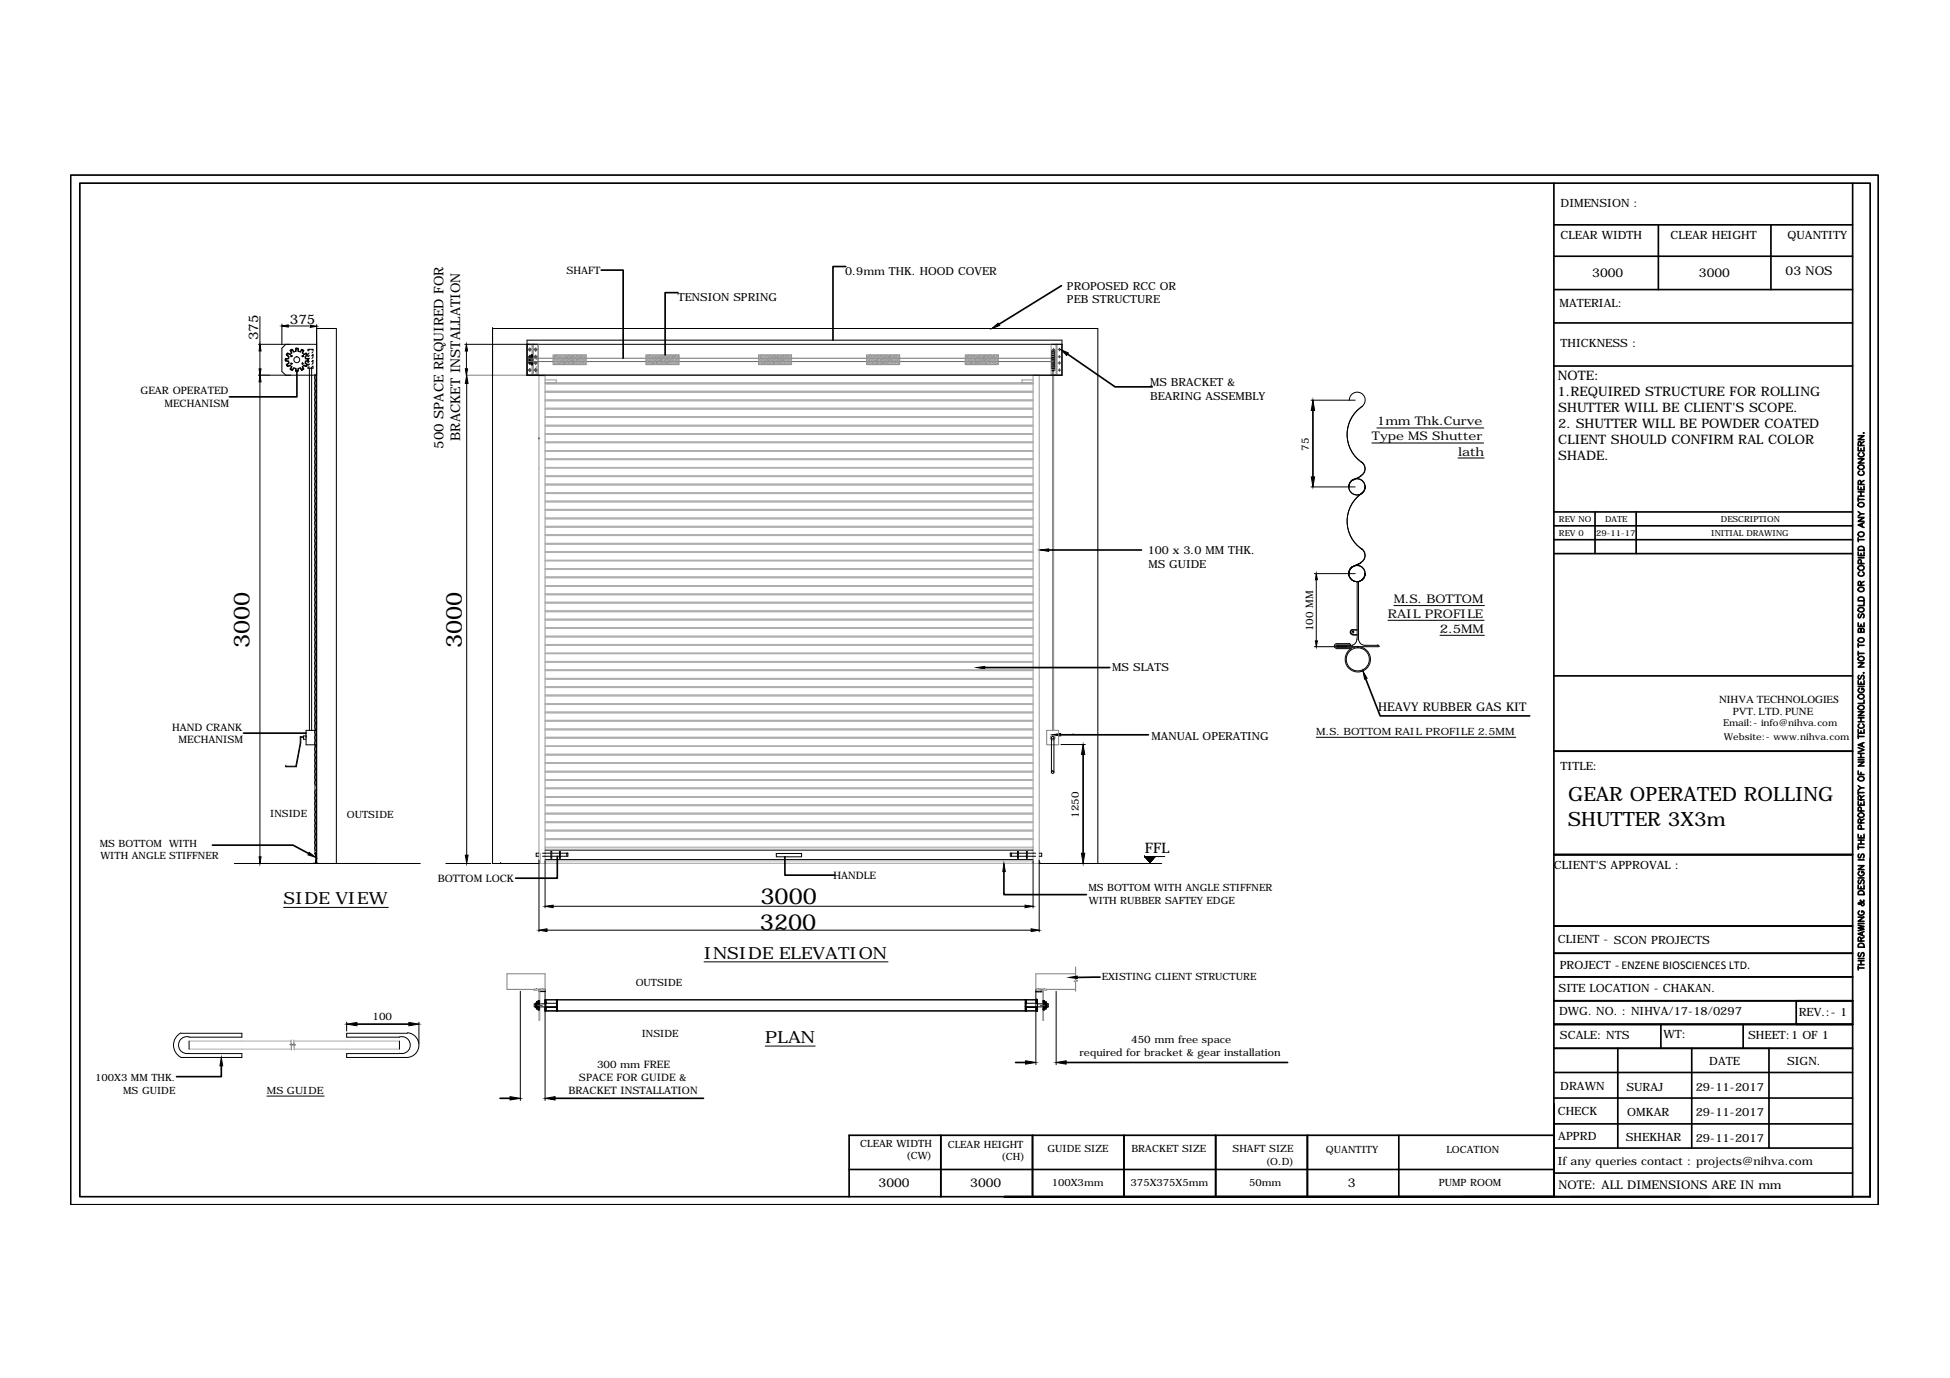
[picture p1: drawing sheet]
<svg xmlns="http://www.w3.org/2000/svg" width="297mm" height="210mm" viewBox="0 0 297 210" stroke-linecap="round" stroke-linejoin="round" font-family="sans-serif">
<!-- layer: 0 -->
<g fill="none" stroke="#aeaeae" stroke-width=".15">
<path d="M83 59.7h74.4M83 59.6h74.4M83 58.5h74.4M83 58.3h74.4M83 57.2h74.4M82.1 71.5h.1M83 79h74.4M83 78.9h74.4M83 77.7h74.4M83 77.6h74.4M83 76.5h74.4M83 76.3h74.4"/>
<path d="M83 75.2h74.4M83 75.1h74.4M83 73.9h74.4M83 73.7h74.4M83 72.6h74.4M83 72.5h74.4M83 71.3h74.4M83 71.2h74.4M83 70h74.4M83 69.9h74.4M83 68.7h74.4M83 68.6h74.4"/>
<path d="M83 67.4h74.4M83 67.3h74.4M83 66.2h74.4M83 66h74.4M83 64.9h74.4M83 64.8h74.4M83 63.6h74.4M83 63.5h74.4M83 62.3h74.4M83 62.2h74.4M83 61h74.4M83 60.9h74.4"/>
<path d="M83 99.6h74.4M83 99.5h74.4M83 98.3h74.4M83 98.2h74.4M83 97h74.4M83 96.9h74.4M83 95.7h74.4M83 95.6h74.4M83 94.4h74.4M83 94.3h74.4M83 93.2h74.4M83 93h74.4"/>
<path d="M83 91.9h74.4M83 91.7h74.4M83 90.6h74.4M83 90.5h74.4M83 89.3h74.4M83 89.2h74.4M83 88h74.4M83 87.9h74.4M83 86.7h74.4M83 86.6h74.4M83 85.4h74.4M83 85.3h74.4"/>
<path d="M83 84.2h74.4M83 84h74.4M83 82.9h74.4M83 82.8h74.4M83 81.6h74.4M83 81.4h74.4M83 80.3h74.4M83 80.2h74.4M83 118.9h74.4M83 118.7h74.4M83 117.6h74.4M83 117.5h74.4"/>
<path d="M83 116.3h74.4M83 116.2h74.4M83 115h74.4M83 114.9h74.4M83 113.7h74.4M83 113.6h74.4M83 112.4h74.4M83 112.3h74.4M83 111.2h74.4M83 111h74.4M83 109.9h74.4M83 109.7h74.4"/>
<path d="M83 108.6h74.4M83 108.5h74.4M83 107.3h74.4M83 107.2h74.4M83 106h74.4M83 105.9h74.4M83 104.7h74.4M83 104.6h74.4M83 103.5h74.4M83 103.3h74.4M83 102.2h74.4M83 102h74.4"/>
<path d="M83 100.9h74.4M83 100.8h74.4M83 129.2h74.4M83 129h74.4M83 127.9h74.4M83 127.8h74.4M83 126.6h74.4M83 126.4h74.4M83 125.3h74.4M83 125.2h74.4M83 124h74.4M83 123.9h74.4"/>
<path d="M83 122.7h74.4M83 122.6h74.4M83 121.5h74.4M83 121.3h74.4M83 120.1h74.4M83 120h74.4M28.8 159.8h15.6M28.8 158.6h15.5M44.8 158.6h16M44.8 159.8h16"/>
</g>
<g fill="none" stroke="#959595" stroke-width=".15">
<path d="M80.3 57.2h1.7M82.2 57.2h.8M83 57.9h1.7v.4h-1.7M157.4 57.2h.9v74.3h-.9zM157.4 57.9h-1.7v.4h1.7M160.1 52.5h1.7v4.7h-1.7zM160.4 55.2l.1 .1M160.5 54.3l-.1 .1M160.5 54.3v1M160.5 54.3h.1M160.5 55.3h.1M160.7 54.4v.8"/>
<path d="M160.7 53.6h.1M160.7 56h.1M160.7 52.5h.2v4.6l-.2 .1M160.7 53.8h-.1v2l.1 .1M160.8 53.6h.1M160.8 56h.1M160.8 53.6v2.5M160.8 54.4v.8M160.8 55.2l.1 .1M160.9 52.5v4.7M160.9 54.3l-.1 .1M160.9 55.5h.1"/>
<path d="M160.9 55.6h.1M160.9 54.1h.1M160.9 53.4h-.1v2.8h.1M161 52.5v4.7M82.1 131.5v-74.3h.9v74.3M81.3 150.7h1.7v.1h-1.7zM82.1 150.8v4.6h.1v-4.6M157.8 150.7h1.6v.1h-1.6zM158.8 150.8v4.6h.3M158.9 150.8v4.6"/>
<circle cx="160.5" cy="56.4" r=".11"/>
<circle cx="160.5" cy="53.2" r=".11"/>
<circle cx="161.4" cy="53.2" r=".11"/>
<circle cx="161.4" cy="56.4" r=".11"/>
<circle cx="161.4" cy="55.3" r=".11"/>
<circle cx="161.4" cy="54.3" r=".11"/>
</g>
<path d="M81.7 55.8v1.4h-1.4M160.4 56.6v.6h1.4" fill="none" stroke="#929292" stroke-width=".15"/>
<path d="M81.7 55.2l.1 .1M160.5 54.1v1.8M160.5 54.6h-80.1v.5h80.1" fill="none" stroke="#696969" stroke-width=".15"/>
<path d="M81.8 54.7h-.1" fill="none" stroke="#7c7c7c" stroke-width=".15"/>
<path d="M81.8 131.5h76.2M82.3 129.9v1.6M83 131.1h74.2v.4M83 131.5h73.6" fill="none" stroke="#b2b2b2" stroke-width=".15"/>
<g fill="none" stroke="#000" stroke-width=".15">
<path d="M39.4 52.5h8.8M39.6 48.2v4.3M39.6 53.5v2.7M39.6 58.2v72.3M42.9 49.4v3.1M42.9 49.7h4.2M43.5 52.5l-.6 .5v3.6l.6 .6M44 55v.3M44 54.4v.2M44.2 55.7l.2 .1M44.3 54.1h.2v.2h-.2zM44.3 55.3l.2 .1-.1 .1z"/>
<path d="M44.4 53.8l-.2 .2M44.8 56l.3 .1M45.1 53.5l-.3 .1M45.4 53.5l.3 .1M45.7 56l-.3 .1M46 54.1h.2v.2h-.2zM46.1 53.8l.2 .2M46.3 55.7l-.2 .1M46.5 54.4v.2M46.5 55v.3M46.9 53.4v-.2h.8v.2M46.9 55.8v.3h.8v-.3"/>
<path d="M46.9 54v.4l.2-.3M46.9 54.9v.4M47.1 53.8l-.2 .1M47.1 55.5l-.2 .1 .2-.1M47.1 54.6l-.2 .2M47.1 55l-.2 .2M47.1 55.9l-.2 .1M47.1 56.1v55.2M47.2 53.2l-.3 .3M47.5 56.1v55.2M47.6 53.2l-.1 .1M47.6 54.1l-.1 .1"/>
<path d="M47.7 54v.4M47.7 54.9v.4M47.7 53.6l-.2 .2M47.7 54l-.2 .2M47.7 54.4l-.2 .2M47.7 54.9l-.2 .2 .1-.2M47.7 55.3l-.2 .2M47.7 55.8l-.4 .3M48.2 50h3M48.2 49.4v7.8h-8.8M70.8 52.5h91M71 53.5v3.7"/>
<path d="M71.1 58.4v71.9M75 50h.1M75 57.2h.1M75 50v81.5h7.1M75 50h92.2v81.5M80.3 51.8h81.5v5.4h-81.5zM160.2 54.1h.4M160.2 54.5h.4M160.2 54.8h.4M160.2 53.7h.4M160.6 56.1l-.2-.1-.2 .1M160.6 53.4l-.2 .1-.2-.1v2.8"/>
<path d="M160.6 56.5h-.4M160.6 55.2h-.4M160.6 55.5h-.4M160.6 55.8h-.4M160.6 53.4v2.8M82.1 66.8h.1M199.7 61h6.7M199.7 74.2h6.7M205.5 74.1a1.25 1.25 0 0 1 1.8-1 1.25 1.25 0 0 1 0 2.1M205.5 74.1a1.21 1.21 0 0 1 1.8-1 1.21 1.21 0 0 1 .1 2M205.5 74.2h.1M205.5 60.9a1.21 1.21 0 0 1 1.8-1 1.21 1.21 0 0 1 .1 2"/>
<path d="M206 73.1a1.25 1.25 0 0 0 .1 2.1 1.25 1.25 0 0 0 1.9-1.1M206.1 73.1l1.2-.5-1.2 .6M207.3 70.3a1.25 1.25 0 0 1 .7 1.1 1.25 1.25 0 0 1-.8 1.1M207.4 70.4a1.21 1.21 0 0 1-.2 2.1M207.5 61.9a5.1 5.1 0 0 0 0 8.6M207.5 75.1a5.1 5.1 0 0 0 0 8.6M208 74.2h.1M209 67.5h17M209.7 65.2h16.3M222.1 69.8h4M200.2 87.4h6.2M200.2 98.5h9.9"/>
<path d="M200.5 88.3v9.3M203.6 98h1.9M203.6 98.8h2.2M203.6 98a.36 .36 0 0 0-.3 .4 .36 .36 0 0 0 .3 .4M203.6 98.6h2.7M203.9 98.3l-.3 .2M203.9 98.3h2.2M205.5 87.4a1.25 1.25 0 0 1 1.8-1.1 1.25 1.25 0 0 1 0 2.1M205.5 98l.2 .2-2.1 .1-.1 .1 .1 .2M205.5 87.4a1.21 1.21 0 0 1 1.8-1.1 1.21 1.21 0 0 1 .1 2M206 86.3a1.25 1.25 0 0 0 .1 2.1 1.25 1.25 0 0 0 1.9-1M206.1 95.9a.4 .4 0 0 0-.4 .4 .4 .4 0 0 0 .4 .4"/>
<path d="M206.1 95.9a.36 .36 0 0 0-.4 .4 .36 .36 0 0 0 .4 .3M206.1 95.9h.6M206.1 96h.6M206.1 96.7h.6M206.3 98.6a1.93 1.93 0 0 1 2.4 2.1 1.93 1.93 0 0 1-2.9 1.3 1.93 1.93 0 0 1 0-3.2M206.7 97.3a.99 .99 0 0 1-.7 1M206.7 88.6v8.8M206.9 97.3a.99 .99 0 0 0 1 1M206.9 88.7v8.6M207 88.6l-.1 .1M207.2 85.8l-1.1 .5 1.2-.5M207.3 83.5a1.25 1.25 0 0 1 .7 1.1 1.25 1.25 0 0 1-.8 1.1"/>
<path d="M207.4 83.6a1.21 1.21 0 0 1-.2 2.1M208 98.3h1.9M209.8 98.3h.2l.1 .2M211.4 94.5h14.7M212.3 92.2h13.8M219.3 96.8h6.8M43.5 116.7h.1M46.2 112.3h-.4v.9l-.7 3.6h-1.6v-.1M46.2 112.2h-.5v1l-.6 3.5h-1.6M46.6 112.1h-.4v.5h.4M48.2 111.3h-1.6v2.2h1.6M160.2 112.4v5.2"/>
<path d="M160.5 112.4v5.2M161.6 113.4h3.7M163.5 111.9h.1M200.5 112.3h30.4M35.7 131.5h28.3M43.2 138.2h16M48 130l.1 .2M48.1 131.1v.4h-.4M48.1 130.1v-.2h-.1l.1 1.6M48.1 130.3v1.2M48.1 131.5h.3M67.9 131.5h6.9"/>
<path d="M76.3 131.5h.1M82.1 130h-.4v.4h.4M82.1 131v10.9M82.6 130h1.3M82.6 130.4h1.3M83 131.1v7.2M83 129.5h74.4M83 130.9h74.4M83.9 129.7h.1v1h-.1zM84 130h1.2M84 130.4h1.2M84.3 138h71.8"/>
<path d="M85.2 129.7h.2v1h-.2zM85.4 130h1.1v.4h-1.1M86.3 130v.4M118.3 130h3.8v.5h-3.8zM154.1 130v.4M155 130h-1.1v.4h1.1M155 129.7h.1v1h-.1zM155.1 130h1.3M155.1 130.4h1.3M156.4 129.7h.1v1h-.1zM156.5 130h1.2M156.5 130.4h1.2"/>
<path d="M157.4 131.1v7.2M158.3 131.5h18.7M158.3 131v10.9M158.3 130h.4v.4h-.4M158.4 131.4h.1M174.3 130.5h.1M174.3 130.5h3.1M174.3 130.5l.9 .9M174.4 130.5h.1M174.5 130.5l-.1 .1zM174.5 130.5v.1zM174.5 130.5v.1"/>
<path d="M174.5 130.6l.1-.1-.1 .1M174.6 130.5v.2v-.2v.2M174.6 130.7l.1-.2-.1 .2M174.6 130.5v.2M174.7 130.8l.1-.3-.1 .4M174.7 130.5l-.1 .3M174.8 130.5l-.2 .3M174.8 131l.2-.5-.2 .5M174.9 130.5l-.2 .4M174.9 130.5l-.1 .4zM174.9 131l.2-.5-.2 .6M174.9 130.5l-.1 .4"/>
<path d="M175 130.5l-.1 .5zM175 130.5l-.1 .5M175 131.1l.2-.6-.2 .6M175.1 130.5l-.2 .6M175.1 130.5l-.2 .6zM175.1 130.5l-.1 .6M175.1 131.3l.3-.8-.3 .8M175.2 130.5l-.1 .7 .2-.7M175.2 131.4l.2-.9-.2 .9M175.2 131.3l.2-.8-.2 .8M175.2 131.3l.3-.8-.3 .8M175.3 131.3l.2-.8-.2 .8"/>
<path d="M175.3 131.2l.2-.7-.2 .7M175.4 130.5l-.3 .8M175.4 131.1l.2-.6-.2 .7M175.4 130.5l-.3 .9M175.5 130.5l-.2 .7M175.5 131l.2-.5-.2 .5M175.6 130.5l-.2 .6M175.6 130.5l-.2 .6zM175.6 130.5l-.2 .5M175.6 130.9l.1-.4v.4M175.7 130.8l.1-.3-.1 .3M175.7 130.5l-.2 .5"/>
<path d="M175.8 130.5l-.1 .3zM175.8 130.5l-.1 .2 .1-.2M175.8 130.6l.1-.1-.1 .1M175.9 130.6v-.1v.1M175.9 130.5h.1M176 130.5l-.8 .9M27.5 157.3a2.1 2.1 0 0 0 0 3.7M27.6 157.4h9.2v.6h-8M28.8 157.9a1.29 1.29 0 0 0-1.6 1.3 1.29 1.29 0 0 0 1.6 1.2M28.8 158.6v1.2M52.8 155.7v1.4M60.8 158a1.29 1.29 0 0 1 1.7 1.2 1.29 1.29 0 0 1-1.7 1.2"/>
<path d="M60.8 158.6v1.2M62.1 157.3a1.88 1.88 0 0 1 1.7 1.9 1.88 1.88 0 0 1-1.7 1.9h-9.3v-.6h8M62.1 157.4h-9.3v.6h8M63.8 155.7v3.2M79.3 151v16.6M81.3 150.7h1.7v16.9M82.1 150.7v.3h.9M82.4 150.7h-.2v.3h.2M82.5 150.7h.2M82.5 151h.2M82.9 150.7h.1M82.9 151h.1"/>
<path d="M83 152.4l.1-.1h-.1h75l-.1 .1M83 152.4l.2-.1-.2 .1M83 152.7l.2-.1-.2 .1M83 153.5h.1h-.1M83 153.6l.2-.1-.2 .1M83 153.8l.2-.2-.2 .2M83 152.3h75M83 152.4l.2-.1v1.7M83.1 152.8h.1M83.2 152.4l-.2 .2M83.2 152.8h.1M83.2 153.8l-.2 .1"/>
<path d="M83.2 154h.1M83.2 152.9h-1.8v.5h3.5l-.1 .1 .1-.1-.1 .1h-1.8M83.2 153.8l-.2 .2h75M83.2 152.4l-.2 .1M83.2 152.5l-.2 .2M83.2 152.6l-.2 .1M83.2 152.7l-.2 .1M83.2 152.7l-.2 .1h1.8l.1-.1M83.2 152.7l-.1 .1M83.2 153.5l-.2 .1M83.2 153.5l-.2 .2M83.2 153.6l-.2 .1"/>
<path d="M83.2 153.7l-.2 .1M83.2 153.9l-.2 .1h75M83.2 154h-.1M83.3 141.7h73.8M84.8 152.6l.1-.1-.1 .1M84.8 153.8l.1-.1-.1 .1M84.8 153.9l.1-.1-.1 .1M84.8 152.4l.1-.1v1.7M84.8 152.3v1.7l.1-.2M84.8 152.9l.1-.1-.1 .1h.1M84.8 152.3h.1M84.8 153.4h.1"/>
<path d="M84.9 152.3l-.1 .2M84.9 152.6l-.1 .2M84.9 153.5l-.1 .2M84.9 152.4l-.1 .1M84.9 152.4l-.1 .2M84.9 152.5l-.1 .2M84.9 152.6l-.1 .1M84.9 152.7l-.1 .2M84.9 152.8v.1M84.9 153.4l-.1 .2M84.9 153.6l-.1 .1M84.9 153.6l-.1 .2"/>
<path d="M84.9 153.7l-.1 .1M84.9 153.8l-.1 .1M84.9 153.9l-.1 .1M107.2 146.5h28.1M116.6 159.3h7.6M156.2 152.7l.1-.2-.1 .2M156.2 153.4h.1M156.2 153.4v.1M156.2 153.5l.1-.1-.1 .1M156.2 153.7l.1-.2-.1 .2M156.2 153.8l.1-.1-.1 .1M156.2 154l.1-.2-.1 .2"/>
<path d="M156.2 153.6l.1-.1h1.7l-.1 .1M156.2 152.3v1.7l.1-.1M156.2 152.4l.1-.1v1.7M156.2 152.3v.1l.1-.1M156.2 152.9l.1-.1-.1 .1M156.3 153.4l-.1 .1M156.3 152.4l-.1 .1M156.3 152.7l-.1 .1M156.3 152.8l-.1 .1h.1M156.3 152.8h1.7M156.3 152.3l-.1 .1M156.3 152.4l-.1 .2"/>
<path d="M156.3 152.5l-.1 .1M156.3 152.6l-.1 .1M156.3 152.7l-.1 .2M156.3 152.9h.1M156.3 153.5l-.1 .1M156.3 153.6l-.1 .1M156.3 153.6l-.1 .2M156.3 153.7l-.1 .1M156.3 153.8l-.1 .1M156.3 154h-.1M157.8 150.7h.1M157.8 151h.1"/>
<path d="M157.9 152.3v.5M157.9 153.5v.5M157.9 152.3h.1M157.9 152.5l.1-.1-.1 .1M157.9 152.7l.1-.1-.1 .1M157.9 152.8l.1-.1-.1 .1M157.9 153.5h.1M157.9 153.5h.1h-.1M157.9 153.7l.1-.1-.1 .1M157.9 154l.1-.1-.1 .1M157.9 152.9h1.8v.5h-3.5M157.9 152.3v.1"/>
<path d="M158 153.5h-.1M158 152.3l-.1 .1 .1-.1M158 152.7v.1M158 153.7l-.1 .2M158 152.3v1.7M158 150.7h.3M158 151h.3M158 152.4l-.1 .1M158 152.4l-.1 .2M158 152.5l-.1 .1M158 152.5l-.1 .2M158 152.6l-.1 .1"/>
<path d="M158 152.7l-.1 .1M158 153.5l-.1 .1M158 153.5l-.1 .2M158 153.6l-.1 .2M158 153.7l-.1 .1M158 153.8l-.1 .1M158 153.8l-.1 .2M158 153.9v.1M158.4 150.7h.2v.3h-.2M158.7 150.7v.4h-.9M159.4 150.7h-1.6v11.5M160.9 151v11.2"/>
<path d="M28.8 160.5h8v.6h-9.2M40.7 167h8.7"/>
<circle cx="45.2" cy="54.8" r=".44"/>
<circle cx="46.1" cy="55.4" r=".11"/>
<circle cx="206.1" cy="96.3" r=".15"/>
<circle cx="160.4" cy="117.6" r=".19"/>
<circle cx="160.4" cy="112.4" r=".19"/>
<circle cx="206.8" cy="100.4" r="1.76"/>
</g>
<!-- layer: labeling -->
<g fill="none" stroke="#818181" stroke-width=".15">
<path d="M160.3 56.1v55.2M160.5 56.1v55.2M159.4 111.3h1.9v2.2h-1.9z"/>
<circle cx="160.4" cy="112.4" r=".36"/>
</g>
<!-- layer: 0 -->
<g fill="#000" stroke="#000" stroke-width=".15">
<path d="M39.6 57.2l.2 1h-.3zM39.5 56.2h.3l-.2 1zM39.6 52.5l.2 1h-.3zM42.9 49.7l1-.2v.3zM47.3 49.5l.9 .2-.9 .2zM71.1 57.2l.2 1.2h-.4zM71 52.5l.2 1h-.3zM70.9 56.2h.3l-.2 1zM151.1 50l.9-.8 .3 .4zM161.6 53.3l1.1 .5-.2 .3zM200 61l.3 1.5h-.6zM199.7 72.6h.6l-.3 1.6z"/>
<path d="M158.5 83.8l1.2-.2v.4zM200.5 87.4l.2 .9h-.3zM200.4 97.6h.3l-.2 .9zM148.8 101.7l1.2-.2v.4zM160.3 111.9l1.3-.2v.4zM165 113.4l.2 1.5h-.5zM207.6 102.2l.7 1.1-.4 .2zM39.5 130.5h.3l-.2 1zM47.1 129.8l1 .8-1.2-.4zM70.9 130.3h.4l-.2 1.2zM83 138l1.3-.1v.4zM152.9 131.5l.2 1.3h-.3z"/>
<path d="M156.1 137.9l1.3 .1-1.3 .3zM164.7 130h.5l-.2 1.5zM52.8 156l1.6-.3v.6zM62.3 155.7l1.5 .3-1.5 .3zM82.1 141.7l1.2-.2v.4zM157.1 141.5l1.2 .2-1.2 .2zM162.9 148.9l1.2-.2v.4zM33.7 161.1l.2 1.2h-.4zM77.7 167l1.6 .3-1.6 .3zM83 167.3l1.6-.3v.6zM156.2 161.6l1.6 .2-1.6 .3zM160.9 161.8l1.5-.2v.5z"/>
</g>
<g fill="none" stroke="#000" stroke-width=".25">
<path d="M10.8 26.7h275.3v156.8h-275.3zM12.2 27.9h272.7v154.4h-272.7zM236.7 27.9v154.4v-14.1M236.7 34.2h45.5M236.7 39h45.5M252.6 34.2v9.9M269.8 34.2v9.9M282.2 27.9v154.4h-129.2M43.5 54.7v.2M43.5 54.9l.5 .1M43.7 55.5l.1 .3M43.7 54.1l.3 .3"/>
<path d="M43.8 53.8l-.1 .3M43.8 53.8l.4 .2M44 54.6l-.5 .1M44 55.3l-.3 .2M44.2 55.7l-.4 .1M44.2 56.2l.3 .1M44.3 53.4l.1 .4M44.4 55.8l-.1 .4M44.5 53.3l-.3 .1M44.5 53.3l.3 .3M44.8 56l-.3 .4M45.1 56.1v.4"/>
<path d="M45.1 53.1v.4M45.2 56.6v3.9h-10.3M45.3 53.1h-.2M45.3 56.5h-.2M45.4 53.1v.4M45.4 56.1v.4M45.7 56l.3 .4M45.9 53.3l.3 .1M46 53.3l-.3 .3M46.1 55.8l.1 .4M46.2 56.2l-.3 .1M46.2 53.4l-.1 .4"/>
<path d="M46.3 55.7l.4 .1M46.5 55.3l.3 .2M46.5 54.6l.5 .1M46.6 53.8l.2 .3M46.7 53.8l-.4 .2M46.8 55.5l-.2 .3M46.8 54.1l-.3 .3M46.9 54.7v.2M47 54.9l-.5 .1M80.6 54.6h.5M80.6 55.1h.5M80.6 54.8h.1"/>
<path d="M81 54.1h.1v1.4h-.1zM81 54.5h-.4v.6h.4M81 54.3h-.3v1h.3M81 54.2h.1M81 54.4h.1M81 55.3h.1M81 55.4h.1M91.6 41.1h3.3v13.5M103.3 44.6h-2v9.5M128.8 40.6h-1.9v11.2M161.7 43.5l-9.5 5.9M162.6 53.9l7.3 5h5.6"/>
<path d="M236.7 44.1h45.5M236.7 49.2h45.5M236.7 55.8h45.5M200 62.5v10.1M236.7 78h45.5M243 78v6.3M249.2 78v6.3M283.1 78.8h.8l-.8 .6h.8M283.1 74v.6h.8v-.6M283.1 69.9h.8l-.8 .6h.8M283.1 68.1v.6h.8v-.6M283.1 66.4h.8l-.8 .6h.8"/>
<path d="M283.1 75.8v.6M283.1 77.9l.4 .4M283.1 76.1h.8M283.1 75.6h.8M283.1 74.9h.8M283.1 76.7a.42 .42 0 0 1 .6-.2 .42 .42 0 0 1 .1 .6 .43 .43 0 0 1-.5 .1 .43 .43 0 0 1-.2-.5zM283.1 71a.42 .42 0 0 1 .6-.2 .42 .42 0 0 1 .1 .6 .43 .43 0 0 1-.5 .1 .43 .43 0 0 1-.2-.5zM283.3 71.8a.33 .33 0 0 0-.2 .3 .33 .33 0 0 0 .3 .3h.2a.33 .33 0 0 0 .3-.3 .33 .33 0 0 0-.2-.3M283.3 69a.33 .33 0 0 0-.2 .3 .33 .33 0 0 0 .3 .3h.2a.33 .33 0 0 0 .3-.3 .33 .33 0 0 0-.2-.3M283.5 73.8l-.1-.5-.3-.1v.6h.8M283.5 67.9l-.1-.5-.3-.1v.6h.8M283.5 68.3v.4"/>
<path d="M283.5 74.3v.3M283.5 74.9v.7M283.6 79.8v.4M283.9 65.9v.1zM283.9 79.6l-.8 .4 .8 .3M283.9 78.3h-.4l-.4 .3M283.9 73.2l-.4 .3M283.9 67.3l-.4 .3M159.7 83.8h14.2M236.7 82.2h45.5M236.7 80.1h45.5M236.7 84.3h45.5"/>
<path d="M283.1 94.9v.5h.8v-.5M283.1 84.1v.5h.8v-.5M283.1 81.9v.6M283.1 98v.6M283.1 99.2v.6M283.1 99.5h.8M283.1 98.3h.8M283.1 85h.8M283.1 82.2h.8M283.1 97.3a.42 .42 0 0 1 .6-.1 .42 .42 0 0 1 .1 .5 .43 .43 0 0 1-.5 .1 .43 .43 0 0 1-.2-.5zM283.1 91.1a.5 .5 0 0 1 .8 .1v.3h-.8zM283.1 89.6a.42 .42 0 0 1 .6-.1 .42 .42 0 0 1 .1 .5 .43 .43 0 0 1-.5 .1 .43 .43 0 0 1-.2-.5z"/>
<path d="M283.2 93.5l-.1 .2 .1 .4 .2-.1 .3-.5h.1l.1 .2-.1 .4M283.2 92.6a.43 .43 0 0 1 .5 0 .43 .43 0 0 1 .2 .4 .42 .42 0 0 1-.6 .2 .42 .42 0 0 1-.1-.6zM283.2 83.3l.2-.1 .4 .1 .1 .5h-.8zM283.3 87.1a.33 .33 0 0 0-.2 .4 .33 .33 0 0 0 .3 .3h.2a.33 .33 0 0 0 .3-.3 .33 .33 0 0 0-.2-.4M283.5 95.9l.1-.2 .3 .1v.1v.4h-.8v-.5h.3l.1 .5M283.5 89.2l-.1-.6h-.3v.6h.8M283.5 84.3v.3M283.5 95.1v.3M283.5 85.9v-.6h-.4v.6h.8M283.9 91.7v.5h-.8M283.9 88.6l-.4 .3M37.1 111.7h9.5"/>
<path d="M150 101.7h19.1M161.6 111.9h13.3M165 114.9v15.1M208 103.4l2.2 5.7h22.8M236.7 114.4h45.5M236.7 103h45.5M283.1 117.4v.6h.8M283.1 116.1h.8l-.8 .6h.8M283.1 113.9l.8 .3-.8 .4M283.1 111.1v.6h.8v-.6M283.1 108.4h.8l-.8 .6h.8M283.1 103.7v.5h.8v-.5"/>
<path d="M283.1 101h.8l-.8 .6h.8M283.1 111.9v.6M283.1 119.7l.4 .3M283.1 115.7h.8M283.1 115.4h.8M283.1 114.8h.8M283.1 112.2h.8M283.1 109.9h.8M283.1 109.3h.8M283.1 104.6h.8M283.1 118.4a.42 .42 0 0 1 .6-.1 .42 .42 0 0 1 .1 .6 .43 .43 0 0 1-.5 0 .43 .43 0 0 1-.2-.5zM283.1 107.6a.42 .42 0 0 1 .6-.2 .42 .42 0 0 1 .1 .6 .43 .43 0 0 1-.5 .1 .43 .43 0 0 1-.2-.5z"/>
<path d="M283.1 100.2a.42 .42 0 0 1 .6-.2 .42 .42 0 0 1 .1 .6 .43 .43 0 0 1-.5 0 .43 .43 0 0 1-.2-.4zM283.2 102.9l-.1 .2 .1 .4 .2-.1 .3-.5h.1l.1 .2-.1 .4M283.3 110.3a.33 .33 0 0 0-.2 .4 .33 .33 0 0 0 .3 .2h.2a.33 .33 0 0 0 .3-.2 .33 .33 0 0 0-.2-.4M283.3 104.9a.33 .33 0 0 0-.2 .3 .33 .33 0 0 0 .3 .3h.2a.32 .32 0 0 0 .4-.3 .32 .32 0 0 0-.4-.3v.2M283.5 103.9v.3M283.5 109.3v.6M283.5 111.3v.4M283.5 114.8v.6M283.5 117.6v.4M283.6 113.2v.5M283.9 102.4v.1zM283.9 113.1l-.8 .4 .8 .3"/>
<path d="M283.9 106.6v.5h-.8M32.4 128.7h12.2l2.4 1.3M84.9 130.4v3.4h-6.4M119.6 130.5v2.8h7.5M152.9 132.8v3.5h12.6M282.2 130.2h-45.5h45.5M283.1 139.7h.8l-.8 .6h.8M283.1 134.8v.6h.8v-.6M283.1 131.9h.8l-.8 .6h.8M283.1 127.1v.5h.8v-.5M283.1 122.1v.5h.8v-.5M283.1 120.4v.6"/>
<path d="M283.1 128.8v.6M283.1 133.7h.8M283.1 131h.8M283.1 129.1h.8M283.1 128.6h.8M283.1 128h.8M283.1 120.7h.8M283.1 135.8a.5 .5 0 0 1 .8 .2v.3h-.8zM283.1 124a.42 .42 0 0 1 .6-.2 .42 .42 0 0 1 .1 .6 .43 .43 0 0 1-.5 .1 .43 .43 0 0 1-.2-.5zM283.2 134l-.1 .2 .1 .4 .2-.1 .3-.5h.1l.1 .2-.1 .4M283.2 130.1l-.1 .2 .1 .4 .2-.1 .3-.5h.1l.1 .2-.1 .4M283.3 138.8a.33 .33 0 0 0-.2 .3 .33 .33 0 0 0 .3 .3h.2a.32 .32 0 0 0 .4-.3 .32 .32 0 0 0-.4-.3v.2"/>
<path d="M283.3 132.8a.41 .41 0 0 0 0 .6 .41 .41 0 0 0 .6-.2v-.2l-.1-.2h-.2v.2M283.4 137.1v.1a.53 .53 0 0 1 .5 .7h-.3l-.3-.4-.2 .1 .1 .2 .2-.1 .5-.4v-.2M283.5 125.3l-.1-.5h-.3v.5h.8M283.5 121.8l-.1-.5-.2-.1-.1 .2v.4h.8M283.5 122.3v.3M283.5 127.3v.3M283.5 128v.6M283.5 135v.4M283.5 126.3v-.5l-.4-.1v.6h.8M283.5 123.5v-.5h-.4v.5h.8M283.9 120h-.4l-.4 .4M283.9 124.8l-.4 .3"/>
<path d="M283.9 121.2l-.4 .3M284.9 130.8v51.5h-45.5M54.4 156h7.9M81.6 152.9h.5M81.6 153.4h.5M81.6 153.2h.2M82 152.4h.1v1.4h-.1zM82 152.8h-.4v.7h.4M82 152.6h-.2v1.1h.2M82 152.5h.1M82 152.7h.1M82 153.6h.1"/>
<path d="M82 153.8h.1M158.9 152.4h.2v1.4h-.2zM158.9 152.5h.2M158.9 152.7h.2M158.9 153.6h.2M158.9 153.8h.2M158.9 152.9h.5M158.9 153.4h.5M159.1 152.8h.3v.7h-.3M159.1 152.6h.2v1.1h-.2M159.3 153.2h.1M167.6 148.8l-3.5 .1"/>
<path d="M236.7 152.4h45.5M236.7 141.1h45.5M236.7 145.2h45.5M236.7 148.8h45.5M236.7 159.7h45.5M246.4 159.7v15.2M253 156v3.7M257.7 159.7v15.2M265.5 156v3.7M269.5 159.7v15.2M273.6 152.4h8.6v3.6h-8.6zM282.2 156h-45.5h45.5"/>
<path d="M283.1 140.9l.8 .2-.8 .3 .8 .2-.8 .2M283.1 147.4h.8M283.1 147.2v.5M283.1 146.9h.8M283.1 146.3h.8M283.1 146h.8M283.1 140.7h.8M283.1 143.8a.5 .5 0 0 1 .8 .2v.3h-.8zM283.2 145.1l-.1 .2 .1 .4 .2-.1 .3-.5h.1l.1 .2-.1 .4M283.5 143.3l-.1-.5h-.3v.5h.8M283.5 146.3v.6M283.6 142v.5"/>
<path d="M283.9 141.9l-.8 .3 .8 .4M283.9 142.7l-.4 .3M33.7 162.3v1.7h-6.8M76.2 167.3h1.5M84.6 167.3h22.6M129.3 178.1h107.4M143.3 172.9v9.4M154.7 161.8h1.5M157.3 172.9v9.4M162.4 161.8h33.7M171.2 172.9v9.4M185.2 172.9v9.4"/>
<path d="M199.2 172.9v9.4M213.1 172.9v9.4M236.7 167.3h45.5M236.7 174.9h45.5M236.7 178.7h45.5M236.7 163.4h45.5M236.7 171.2h45.5M236.7 172.9h-107.4v9.4M153 182.3h83.7h-83.7M185.3 182.3h51.4h-13.8"/>
<circle cx="283.5" cy="81.4" r=".41"/>
<circle cx="283.5" cy="86.5" r=".41"/>
<circle cx="283.5" cy="106.1" r=".41"/>
</g>
<!-- layer: hatch -->
<path d="M48.2 50h3M71.1 57.2h9.8M44.3 158.4v.6l.3 .2-.4-.1 .2 .2v.6M44.8 158.4v.6l.2 .2-.5-.1 .3 .2v.6M77.2 148.3h5.8v2.4h-5.8zM163.8 148.3h-6v2.4h6M163.8 147.3v1.9l.3 .2h-.5l.2 .2v1.4" fill="none" stroke="#7f7f7f" stroke-width=".15"/>
<!-- layer: 0 -->
<g fill="none" stroke="#4c4c4c" stroke-width=".15">
<path d="M160.3 53.3h.4M160.3 56.4h.4M160.5 53v.5M160.5 56.2v.4M161.2 53.3h.4M161.2 54.4h.4M161.2 56.4h.4M161.2 55.3h.4M161.4 53v.5M161.4 54.1v.4M161.4 55.1v.4M161.4 56.2v.4"/>
<path d="M81.7 150.7h.1M81.7 150.8v.1M81.8 153.2h.8M82.6 150.7h.1M82.6 150.8v.1M158.2 150.7h.1M158.2 150.8v.1M158.5 153.2h.8M159.1 150.7h.1M159.1 150.8v.1"/>
</g>
<path d="M81.7 150.7v.1M81.8 150.7v.1M82.1 153.4h.1M82.1 152.9h.1M82.6 150.7v.1M82.7 150.7v.1M158.1 150.7v.1M158.2 150.7v.1M158.8 153.4h.1M158.8 152.9h.1M159 150.7v.1M159.1 150.7v.1" fill="none" stroke="#e1e1e1" stroke-width=".15"/>
<g fill="none" stroke="#4c4c4c" stroke-width=".25">
<path d="M80.4 54.8h.3M80.5 53.3h.4M80.5 54.4h.4M80.5 56.4h.4M80.5 55.3h.4M80.7 53v.5M80.7 54.1v.4M80.7 55.1v.4M80.7 56.2v.4M80.8 54.8h.1M80.9 54.3h.2M80.9 55.3h.2"/>
<path d="M81 54.8h.2M81.4 53.3h.4M81.4 54.4h.4M81.4 56.4h.4M81.4 55.3h.4M81.6 53v.5M81.6 54.1v.4M81.6 55.1v.4M81.6 56.2v.4M81.5 153.2h.3M81.8 153.2h.1M81.9 152.6h.3"/>
<path d="M82 153.7h.2M82 153.2h.3M158.8 153.2h.3M158.9 152.6h.2M158.9 153.7h.2M159.1 153.2h.1M159.3 153.2h.3"/>
</g>
<g fill="#959595" stroke="#959595" stroke-width=".15">
<path d="M160.9 53.4v.9zM160.9 53.4v.9z"/>
<path d="M160.9 54.3l-.1 .1zM160.9 54.3l-.1 .1z"/>
<path d="M160.8 54.4v.4zM160.8 54.4v.4z"/>
<path d="M160.8 54.8v.4zM160.8 54.8v.4z"/>
<path d="M160.8 55.2l.1 .1zM160.8 55.2l.1 .1z"/>
<path d="M160.9 55.3v.9zM160.9 55.3v.9z"/>
</g>
<g fill="none" stroke="#959595" stroke-width=".25">
<path d="M80.3 52.5h1.7v4.7h-1.7zM81.1 52.5v4.7M81.2 52.5v4.7"/>
<circle cx="80.7" cy="55.3" r=".11"/>
<circle cx="80.7" cy="54.3" r=".11"/>
<circle cx="80.7" cy="56.4" r=".11"/>
<circle cx="80.7" cy="53.2" r=".11"/>
<circle cx="81.6" cy="56.4" r=".11"/>
<circle cx="81.6" cy="55.3" r=".11"/>
<circle cx="81.6" cy="53.2" r=".11"/>
<circle cx="81.6" cy="54.3" r=".11"/>
</g>
<!-- layer: Guides -->
<path d="M48 57v73M48.2 57v74.5" fill="none" stroke="#000" stroke-width=".15"/>
<!-- layer: strips -->
<g fill="none" stroke="#000" stroke-width=".15">
<path d="M48.1 57.9l-.2 .5 .2 .4M48.1 58.8l-.2 .4 .2 .4-.2 .4 .2 .5-.2 .4 .2 .4-.1 .3v.3l.1 .3M48.1 57.1l-.2 .4 .2 .4M48.1 62.2l-.2 .4 .2 .4M48.1 63l-.2 .4 .2 .5-.1 .2v.3l.1 .3-.2 .4 .2 .4M48.1 68.2l-.2 .4 .2 .4M48.1 69l-.2 .4 .2 .5M48.1 70l-.2 .4 .2 .4-.1 .3v.3l.1 .2M48.1 71.7l-.2 .4 .2 .4M48.1 72.5l-.2 .4 .2 .4-.2 .5 .2 .4-.1 .3v.3l.1 .2M48.1 75l-.2 .5 .2 .4M48.1 75.9l-.2 .4 .2 .4-.2 .5 .2 .4-.1 .2v.4l.1 .2"/>
<path d="M48.1 78.4l-.2 .4 .2 .5M48.1 79.3l-.2 .4 .2 .4M48.1 65.6l-.2 .4 .2 .4M48.1 66.4l-.2 .4 .2 .4-.1 .3v.3l.1 .3M48.1 83.7l-.2 .4v.3l.2 .4-.2 .4 .2 .5M48.1 80.2l-.2 .4 .2 .4-.1 .3v.3l.1 .3M48.1 95.4l-.2 .4 .2 .4-.1 .3v.3l.1 .2M48.1 97.1l-.2 .4 .2 .4M48.1 91.8l-.2 .4 .2 .4M48.1 86.5l-.1 .3v.3a.31 .31 0 0 1 .1 .3 .31 .31 0 0 1-.1 .3v.3l.1 .3M48.1 88.3l-.2 .4 .2 .4M48.1 85.7l-.2 .4 .2 .4"/>
<path d="M48.1 81.9l-.1 .3v.3a.31 .31 0 0 1 .1 .3 .31 .31 0 0 1-.1 .3v.3l.1 .3M48.1 99.7l-.2 .4 .2 .5-.1 .3v.3l.1 .3-.2 .4 .2 .4M48.1 97.9l-.1 .3v.3a.31 .31 0 0 1 .1 .3 .31 .31 0 0 1-.1 .3v.3l.1 .3M48.1 94.4l-.2 .4 .2 .5M48.1 92.6l-.1 .3v.3a.31 .31 0 0 1 .1 .3 .31 .31 0 0 1-.1 .3v.3l.1 .3M48.1 89.1l-.2 .5 .2 .5-.1 .2v.3l.1 .3-.2 .4 .2 .4M48.1 112l-.2 .4 .2 .4-.1 .3v.3a.31 .31 0 0 1 .1 .3 .31 .31 0 0 1-.1 .2v.4l.1 .3M48.1 114.6l-.2 .4 .2 .4-.2 .4 .2 .5-.1 .2v.3l.1 .3M48.1 117.1l-.2 .4 .2 .5M48.1 118l-.2 .4 .2 .4-.1 .3v.3l.1 .2M48.1 111.1l-.2 .4 .2 .4M48.1 105.9l-.2 .4 .2 .4-.1 .3v.3l.1 .2-.2 .5 .2 .4"/>
<path d="M48.1 102.3l-.2 .4 .2 .4M48.1 108.4l-.2 .5 .2 .4-.1 .3v.3a.31 .31 0 0 1 .1 .3 .31 .31 0 0 1-.1 .3v.3l.1 .3M48.1 103.2l-.2 .4 .2 .5-.1 .2v.4a.31 .31 0 0 1 .1 .2 .31 .31 0 0 1-.1 .3v.4l.1 .2M48.1 127.1l-.2 .4 .2 .4-.1 .3v.3l.1 .3-.2 .4 .2 .4M48.1 126.2l-.2 .4 .2 .5M48.1 120.3l-.2 .4 .2 .4-.2 .5 .2 .4-.1 .3v.3l.1 .2M48.1 122.8l-.2 .5 .2 .4M48.1 123.7l-.2 .4 .2 .4-.2 .4 .2 .5-.1 .2v.4l.1 .2"/>
</g>
<!-- layer: bracket -->
<path d="M48.2 52.2v4.8" fill="none" stroke="#000" stroke-width=".15"/>
<!-- layer: hatch -->
<path d="M48.2 50v81.5M51.2 50v81.5" fill="none" stroke="#000" stroke-width=".15"/>
<!-- layer: Dimension -->
<path d="M39.4 57.2h1.7" fill="none" stroke="#696969" stroke-width=".15"/>
<!-- layer: 0 -->
<g fill="none" stroke="#979797" stroke-width=".15">
<path d="M84.5 54.4l.3-.3-.5 .4M84.6 54.1l-.3 .2M85.1 54.1l-.8 .6M85.3 54.1l-1 .8M85.5 54.1l-1.2 1.1M85.7 54.1l-1.4 1.2M86 54.1l-1.7 1.4M86.2 54.1l-1.7 1.4M86.5 54.1l-1.8 1.4M86.7 54.1l-1.7 1.4M86.9 54.1l-1.7 1.4M87.2 54.1l-1.8 1.4"/>
<path d="M87.4 54.1l-1.7 1.4M87.6 54.1l-1.7 1.4M87.9 54.1l-1.7 1.4M88.1 54.1l-1.7 1.4M88.4 54.1l-1.8 1.4M88.6 54.1l-1.7 1.4M88.8 54.1l-1.7 1.4M89.1 54.1l-1.8 1.4M89.3 54.1h-5v1.4M89.3 54.1v1.4h-5M89.3 54.1l-1.7 1.4M89.3 54.3l-1.5 1.2"/>
<path d="M89.3 54.4l-1.2 1.1M89.3 54.7l-1 .8M89.3 54.9l-.8 .6M89.3 55.1l-.6 .4M89.3 55.3l-.3 .2M98.6 54.4l.3-.3-.5 .4M98.7 54.1l-.3 .2M99.2 54.1l-.8 .6M99.4 54.1l-1 .8M99.7 54.1l-1.3 1.1M99.9 54.1l-1.5 1.2M100.1 54.1l-1.7 1.4"/>
<path d="M100.3 54.1l-1.6 1.4M100.6 54.1l-1.7 1.4M100.9 54.1l-1.8 1.4M101.1 54.1l-1.8 1.4M101.3 54.1l-1.7 1.4M101.5 54.1l-1.7 1.4M101.8 54.1l-1.8 1.4M102 54.1l-1.7 1.4M102.2 54.1l-1.7 1.4M102.5 54.1l-1.7 1.4M102.7 54.1l-1.7 1.4M103 54.1l-1.8 1.4"/>
<path d="M103.2 54.1l-1.7 1.4M103.4 54.1h-5v1.4M103.4 54.1v1.4h-5M103.4 54.1l-1.7 1.4M103.4 54.3l-1.4 1.2M103.4 54.4l-1.2 1.1M103.4 54.7l-1 .8M103.4 54.9l-.7 .6M103.4 55.1l-.5 .4M103.4 55.3l-.3 .2M115.8 54.4l.3-.3-.6 .4M115.8 54.1l-.3 .2"/>
<path d="M116.3 54.1l-.8 .6M116.6 54.1l-1.1 .8M116.8 54.1l-1.3 1.1M117 54.1l-1.5 1.2M117.3 54.1l-1.8 1.4M117.5 54.1l-1.7 1.4M117.7 54.1l-1.7 1.4M118 54.1l-1.7 1.4M118.2 54.1l-1.7 1.4M118.5 54.1l-1.8 1.4M118.7 54.1l-1.7 1.4M118.9 54.1l-1.7 1.4"/>
<path d="M119.2 54.1l-1.8 1.4M119.4 54.1l-1.7 1.4M119.6 54.1l-1.7 1.4M119.9 54.1l-1.7 1.4M120.1 54.1l-1.7 1.4M120.4 54.1l-1.8 1.4M120.6 54.1h-5.1v1.4M120.6 54.1v1.4h-5.1M120.6 54.1l-1.8 1.4M120.6 54.3l-1.5 1.2M120.6 54.4l-1.3 1.1M120.6 54.7l-1 .8"/>
<path d="M120.6 54.9l-.8 .6M120.6 55.1l-.6 .4M120.6 55.3l-.3 .2M132.2 54.4l.4-.3-.6 .4M132.3 54.1l-.3 .2M132.8 54.1l-.8 .6M133 54.1l-1 .8M133.3 54.1l-1.3 1.1M133.5 54.1l-1.5 1.2M133.7 54.1l-1.7 1.4M134 54.1l-1.8 1.4M134.2 54.1l-1.7 1.4"/>
<path d="M134.4 54.1l-1.7 1.4M134.7 54.1l-1.8 1.4M134.9 54.1l-1.7 1.4M135.1 54.1l-1.7 1.4M135.4 54.1l-1.7 1.4M135.6 54.1l-1.7 1.4M135.9 54.1l-1.8 1.4M136.1 54.1l-1.7 1.4M136.3 54.1l-1.7 1.4M136.6 54.1l-1.8 1.4M136.8 54.1l-1.7 1.4M137 54.1h-5v1.4"/>
<path d="M137 54.1v1.4h-5M137 54.1l-1.7 1.4M137 54.3l-1.4 1.2M137 54.4l-1.2 1.1M137 54.7l-1 .8M137 54.9l-.8 .6M137 55.1l-.5 .4M137 55.3l-.2 .2M147.3 54.1l-.3 .2M147.5 54.1l-.3 .3M147.6 54.1l-.6 .4M147.8 54.1l-.8 .6"/>
<path d="M148.1 54.1l-1.1 .8M148.3 54.1l-1.3 1.1M148.5 54.1l-1.5 1.2M148.7 54.1l-1.7 1.4M149 54.1l-1.8 1.4M149.2 54.1l-1.7 1.4M149.5 54.1l-1.8 1.4M149.7 54.1l-1.7 1.4M149.9 54.1l-1.7 1.4M150.2 54.1l-1.8 1.4M150.4 54.1l-1.7 1.4M150.6 54.1l-1.7 1.4"/>
<path d="M150.9 54.1l-1.7 1.4M151.1 54.1l-1.7 1.4M151.4 54.1l-1.8 1.4M151.6 54.1l-1.7 1.4M151.8 54.1l-1.7 1.4M152.1 54.1h-5.1v1.4M152.1 54.1v1.4h-5.1M152.1 54.1l-1.8 1.4M152.1 54.3l-1.5 1.2M152.1 54.4l-1.3 1.1M152.1 54.7l-1 .8M152.1 54.9l-.8 .6"/>
<path d="M152.1 55.1l-.6 .4M152.1 55.3l-.4 .2"/>
</g>
<g font-size="3.4">
<text x="38" y="98.7" transform="rotate(-90 38 98.7)">3000</text>
<text x="70.3" y="98.7" transform="rotate(-90 70.3 98.7)">3000</text>
<text x="115.8" y="137.6">3000</text>
<text x="115.8" y="141.6">3200</text>
</g>
<g font-size="3">
<text x="238.8" y="125.8">SHUTTER 3X3m</text>
<text x="238.9" y="122">GEAR OPERATED ROLLING</text>
</g>
<g font-size="2.5">
<text x="43.2" y="137.7">SIDE VIEW</text>
<text x="107.2" y="146">INSIDE ELEVATION</text>
<text x="116.6" y="158.8">PLAN</text>
</g>
<text font-size="2.2" x="174.4" y="129.9">FFL</text>
<g font-size="2">
<text x="39.3" y="51.8" transform="rotate(-90 39.3 51.8)">375</text>
<text x="44.2" y="49.4">375</text>
<text x="237.3" y="57.9">NOTE:</text>
<text x="237.3" y="60.3">1.REQUIRED STRUCTURE FOR ROLLING</text>
<text x="237.3" y="65.2">2. SHUTTER WILL BE POWDER COATED</text>
<text x="237.4" y="62.8">SHUTTER WILL BE CLIENT'S SCOPE.</text>
<text x="67.5" y="68.4" transform="rotate(-90 67.5 68.4)">500 SPACE REQUIRED FOR</text>
<text x="70.1" y="67.1" transform="rotate(-90 70.1 67.1)">BRACKET INSTALLATION</text>
<text x="237.4" y="67.6">CLIENT SHOULD CONFIRM RAL COLOR</text>
<text x="237.4" y="70.1">SHADE.</text>
</g>
<g font-size="1.9">
<text x="272" y="41.9">03 NOS</text>
<text x="242.5" y="42.1">3000</text>
<text x="258.8" y="42.1">3000</text>
<text x="133.8" y="180.8">3000</text>
<text x="147.8" y="180.8">3000</text>
<text x="205.3" y="180.8">3</text>
</g>
<g font-size="1.8">
<text x="209.7" y="64.8">1mm Thk.Curve</text>
<text x="209" y="67.1">Type MS Shutter</text>
<text x="222.1" y="69.4">lath</text>
<text x="211.4" y="94.1">RAIL PROFILE</text>
<text x="212.3" y="91.9">M.S. BOTTOM</text>
<text x="219.3" y="96.4">2.5MM</text>
<text x="209.9" y="108.3">HEAVY RUBBER GAS KIT</text>
<text x="237.4" y="181.1">NOTE: ALL DIMENSIONS ARE IN mm</text>
</g>
<g font-size="1.7">
<text x="237.7" y="31.5">DIMENSION :</text>
<text x="128.7" y="41.9">0.9mm THK. HOOD COVER</text>
<text x="237.7" y="36.4">CLEAR WIDTH</text>
<text x="254.5" y="36.4">CLEAR HEIGHT</text>
<text x="272.3" y="36.4">QUANTITY</text>
<text x="103.3" y="45.8">TENSION SPRING</text>
<text x="162.5" y="44.1">PROPOSED RCC OR</text>
<text x="162.5" y="46.2">PEB STRUCTURE</text>
<text x="237.5" y="46.8">MATERIAL:</text>
<text x="237.7" y="52.9">THICKNESS :</text>
<text x="175.2" y="58.8">MS BRACKET &amp;</text>
<text x="175.2" y="60.9">BEARING ASSEMBLY</text>
<text x="174.9" y="84.4">100 x 3.0 MM THK.</text>
<text x="174.9" y="86.4">MS GUIDE</text>
<text x="169.4" y="102.2">MS SLATS</text>
<text x="261.9" y="107">NIHVA TECHNOLOGIES</text>
<text x="175.4" y="112.7">MANUAL OPERATING</text>
<text x="263.9" y="108.9">PVT. LTD. PUNE</text>
<text x="237.7" y="117.3">TITLE:</text>
<text x="236.7" y="132.3">CLIENT'S APPROVAL :</text>
<text x="237.3" y="143.7">CLIENT - SCON PROJECTS</text>
<text x="237.6" y="147.5">PROJECT -ENZENE BIOSCIENCES LTD.</text>
<text x="237.4" y="151.1">SITE LOCATION - CHAKAN.</text>
<text x="237.5" y="154.6">DWG. NO. : NIHVA/17-18/0297</text>
<text x="274" y="154.8">REV.:- 1</text>
<text x="237.6" y="158.2">SCALE: NTS</text>
<text x="253.4" y="158.1">WT:</text>
<text x="266.3" y="158.2">SHEET:1 OF 1</text>
<text x="237.7" y="166">DRAWN</text>
<text x="247.7" y="166.1">SURAJ</text>
<text x="258.3" y="166.2">29-11-2017</text>
<text x="260.4" y="162.2">DATE</text>
<text x="272.2" y="162.2">SIGN.</text>
<text x="237.3" y="169.9">CHECK</text>
<text x="237.4" y="173.7">APPRD</text>
<text x="247.7" y="173.7">SHEKHAR</text>
<text x="247.9" y="170">OMKAR</text>
<text x="258.3" y="170.1">29-11-2017</text>
<text x="258.3" y="173.9">29-11-2017</text>
<text x="237.3" y="177.5">If any queries contact : projects@nihva.com</text>
</g>
<g font-size="1.6">
<text x="86.3" y="41.7">SHAFT</text>
<text x="21.4" y="60.1">GEAR OPERATED</text>
<text x="25" y="62">MECHANISM</text>
<text x="199.4" y="68.7" transform="rotate(-90 199.4 68.7)">75</text>
<text x="200" y="96.1" transform="rotate(-90 200 96.1)">100 MM</text>
<text x="26.2" y="111.3">HAND CRANK</text>
<text x="27.2" y="113.2">MECHANISM</text>
<text x="164.4" y="124.5" transform="rotate(-90 164.4 124.5)">1250</text>
<text x="66.7" y="134.4">BOTTOM LOCK</text>
<text x="127" y="133.9">HANDLE</text>
<text x="56.7" y="155.4">100</text>
<text x="164.4" y="160.9">required for bracket &amp; gear installation</text>
<text x="172.3" y="158.9">450 mm free space</text>
<text x="86.6" y="166.7">BRACKET INSTALLATION</text>
<text x="88.2" y="164.7">SPACE FOR GUIDE &amp;</text>
<text x="90.9" y="162.7">300 mm FREE</text>
</g>
<g font-size="1.5">
<text x="200.5" y="112">M.S. BOTTOM RAIL PROFILE 2.5MM</text>
<text x="41.2" y="124.5">INSIDE</text>
<text x="52.8" y="124.6">OUTSIDE</text>
<text x="15.2" y="129">MS BOTTOM WITH</text>
<text x="15.3" y="130.9">WITH ANGLE STIFFNER</text>
<text x="165.8" y="135.8">MS BOTTOM WITH ANGLE STIFFNER</text>
<text x="165.9" y="137.7">WITH RUBBER SAFTEY EDGE</text>
<text x="167.8" y="149.3">EXISTING CLIENT STRUCTURE</text>
<text x="96.8" y="150.2">OUTSIDE</text>
<text x="97.8" y="158">INSIDE</text>
<text x="14.5" y="164.7">100X3 MM THK.</text>
<text x="18.8" y="166.6">MS GUIDE</text>
<text x="40.7" y="166.7">MS GUIDE</text>
<text x="131" y="174.7">CLEAR WIDTH</text>
<text x="138" y="176.6">(CW)</text>
<text x="144.4" y="174.8">CLEAR HEIGHT</text>
<text x="152.5" y="176.7">(CH)</text>
<text x="159.6" y="175.5">GUIDE SIZE</text>
<text x="172.4" y="175.5">BRACKET SIZE</text>
<text x="187.8" y="175.5">SHAFT SIZE</text>
<text x="192.8" y="177.4">(O.D)</text>
<text x="202" y="175.6">QUANTITY</text>
<text x="220.3" y="175.6">LOCATION</text>
<text x="160.2" y="180.6">100X3mm</text>
<text x="172.2" y="180.7">375X375X5mm</text>
<text x="190.3" y="180.6">50mm</text>
<text x="219.2" y="180.6">PUMP ROOM</text>
</g>
<g font-size="1.4">
<text x="262.5" y="110.5">Email:- info@nihva.com</text>
<text x="262.6" y="112.7">Website:- www.nihva.com</text>
</g>
<g font-size="1.3">
<text x="237.5" y="79.5">REV NO</text>
<text x="237.5" y="81.7">REV 0</text>
<text x="243.1" y="81.7">29-11-17</text>
<text x="244.5" y="79.5">DATE</text>
<text x="260.7" y="81.7">INITIAL DRAWING</text>
<text x="262.1" y="79.5">DESCRIPTION</text>
</g>
</svg>
